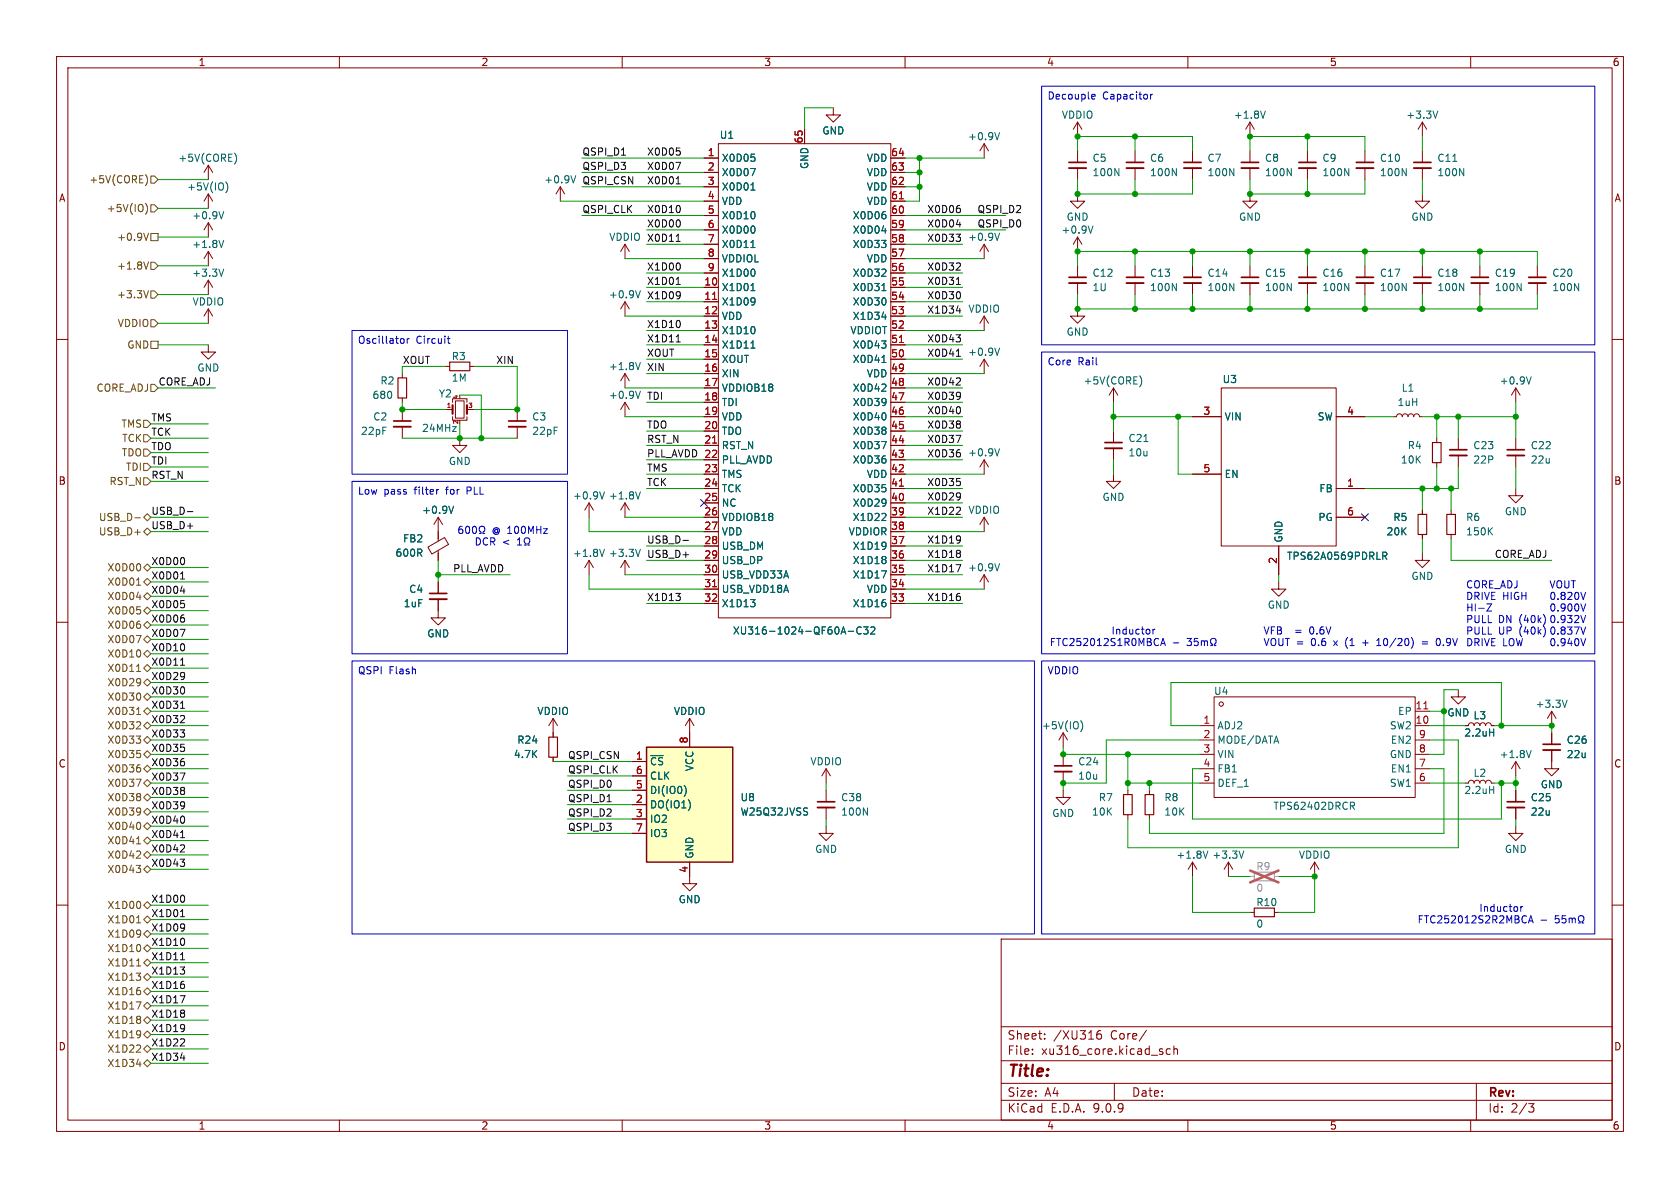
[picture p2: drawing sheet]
<svg xmlns="http://www.w3.org/2000/svg" width="297mm" height="210mm" viewBox="0 0 297 210" stroke-linecap="round" stroke-linejoin="round" font-family="sans-serif">
<g fill="none" stroke="#840000" stroke-width=".18">
<path d="M10 10h277v190h-277zM12 12h273v186h-273zM60 10v2M110 10v2M160 10v2M210 10v2M260 10v2M221 47v2M221 50v2.1M10 60h2M285 60h2M10 110h2"/>
<path d="M285 110h2M10 160h2M177 166h108v32h-108zM285 160h2M60 198v2M110 198v2M160 198v2M177 194.5h108M177 191.5h108M177 187.5h108M177 181.5h108M182.5 186.3v.1"/>
<path d="M182.5 185.5v.1M184.7 183.6v.1M184.7 182.8v.1M194.6 182.2a.59 .59 0 0 0-.7 .6v.6l.1 .2 .5 .1 .2-.1v-.5l-.1-.3h-.4l-.3 .3M197 191.5v3M202.7 182.1l-1.3 2M205.4 185.9l.2 .2-.2 .3M205.4 185.4l.1 .1M206.9 185.5l-.4-.1-.3 .3v.4l.1 .2h.6M207.5 185.5l.2-.1 .4 .1 .1 .9M207.5 184.9v1.5M210 198v2"/>
<path d="M260 198v2M261 191.5v6.5M270.2 195.1h1l-.5 .6 .4 .1 .1 .5-.3 .3h-.4"/>
</g>
<path d="M219.5 49h3" fill="none" stroke="#840000" stroke-width=".3"/>
<path d="M219.5 50h3" fill="none" stroke="#840000" stroke-width=".33"/>
<path d="M227.6 50.1l.7 1.3v-1.3" fill="none" stroke="#006464" stroke-width=".18"/>
<path d="M114.3 132.1h15.2v20.3h-15.2z" fill="#ffffc2"/>
<path d="M114.3 132.1h15.2v20.3h-15.2z" fill="none" stroke="#840000" stroke-width=".25"/>
<g fill="none" stroke="#840000" stroke-width=".18">
<path d="M147.3 19.1v1.2h1.3l-1.3 1.3-1.3-1.3h1.3M36.8 29.2v2.6M36.8 34.3v2.5M36.8 39.4v2.5M36.8 39.4l-.7 1.2M36.8 39.4l.8 1.2M36.8 29.2l-.7 1.3M36.8 29.2l.8 1.3M36.8 34.3l-.7 1.3M36.8 34.3l.8 1.3M99.1 33l-.8 1.3M99.1 33l.7 1.3"/>
<path d="M99.1 33v2.6M124.5 27.9h2.5M124.5 30.5h2.5M124.5 33h2.5M124.5 35.6h2.5M124.5 38.1h2.5M127 25.4h30.5v83.8h-30.5zM142.2 22.9v2.5M157.5 27.9h2.5M157.5 30.5h2.5M157.5 33h2.5M157.5 35.6h2.5"/>
<path d="M157.5 38.1h2.5M174 25.4v2.5M174 25.4l-.8 1.3M174 25.4l.8 1.3M190.5 34.3v1.3h1.3l-1.3 1.2-1.3-1.2h1.3M190.5 21.6v2.5M190.5 26.7v2M190.5 29.7v2.1M190.5 21.6l-.8 1.3M190.5 21.6l.8 1.3M200.7 26.7v2M200.7 29.7v2.1"/>
<path d="M210.8 26.7v2M210.8 29.7v2.1M221 34.3v1.3h1.2l-1.2 1.2-1.3-1.2h1.3M221 21.6v2.5M221 26.7v2M221 29.7v2.1M221 21.6l-.8 1.3M221 21.6l.7 1.3M231.1 26.7v2M231.1 29.7v2.1M241.3 26.7v2M241.3 29.7v2.1"/>
<path d="M251.5 34.3v1.3h1.2l-1.2 1.2-1.3-1.2h1.3M251.5 21.6v2.5M251.5 26.7v2M251.5 29.7v2.1M251.5 21.6l-.8 1.3M251.5 21.6l.7 1.3M36.8 44.5l-.7 1.2M36.8 44.5l.8 1.2M36.8 44.5v2.5M36.8 49.5v2.6M36.8 54.6v2.6M36.8 49.5l-.7 1.3"/>
<path d="M36.8 49.5l.8 1.3M36.8 54.6l-.7 1.3M36.8 54.6l.8 1.3M110.5 43.2l-.8 1.3M110.5 43.2l.8 1.3M110.5 43.2v2.5M110.5 53.3v2.6M110.5 53.3l-.8 1.3M110.5 53.3l.8 1.3M124.5 40.6h2.5M124.5 43.2h2.5M124.5 45.7h2.5"/>
<path d="M124.5 48.3h2.5M124.5 50.8h2.5M124.5 53.3h2.5M124.5 55.9h2.5M124.5 58.4h2.5M157.5 40.6h2.5M157.5 43.2h2.5M157.5 45.7h2.5M157.5 48.3h2.5M157.5 50.8h2.5M157.5 53.3h2.5M157.5 55.9h2.5"/>
<path d="M157.5 58.4h2.5M174 43.2l-.8 1.3M174 43.2l.8 1.3M174 43.2v2.5M174 55.9v2.5M174 55.9l-.8 1.3M174 55.9l.8 1.3M190.5 54.6v1.3h1.3l-1.3 1.3-1.3-1.3h1.3M190.5 41.9l-.8 1.3M190.5 41.9l.8 1.3M190.5 41.9v2.6M190.5 47v2"/>
<path d="M190.5 50v2.1M200.7 47v2M200.7 50v2.1M210.8 47v2M210.8 50v2.1M231.1 47v2M231.1 50v2.1M241.3 47v2M241.3 50v2.1M251.5 47v2M251.5 50v2.1M261.6 47v2"/>
<path d="M261.6 50v2.1M271.8 47v2M271.8 50v2.1M36.8 61v1.2h1.3l-1.3 1.3-1.2-1.3h1.2M71.1 66v.8M71.1 70.4v.7M71.1 72.4v2M71.1 75.4v2.1M78.7 64.8h.8M78.7 72.4h1.3M80 71.1v-.6h2.5v.6M80 73.7v.6h2.5v-.6"/>
<path d="M80.5 70.9h1.5v3h-1.5zM81.3 77.5v1.2h1.2l-1.2 1.3-1.3-1.3h1.3M82.5 72.4h1.3M83.1 64.8h.7M91.4 72.4v2M91.4 75.4v2.1M110.5 66v2.6M110.5 71.1v2.6M110.5 71.1l-.8 1.3M110.5 71.1l.8 1.3M110.5 66l-.8 1.3M110.5 66l.8 1.3"/>
<path d="M124.5 73.7h2.5M124.5 61h2.5M124.5 63.5h2.5M124.5 66h2.5M124.5 68.6h2.5M124.5 71.1h2.5M124.5 76.2h2.5M124.5 78.7h2.5M157.5 73.7h2.5M157.5 61h2.5M157.5 63.5h2.5M157.5 66h2.5"/>
<path d="M157.5 68.6h2.5M157.5 71.1h2.5M157.5 76.2h2.5M157.5 78.7h2.5M174 63.5v2.5M174 63.5l-.8 1.3M174 63.5l.8 1.3M196.8 68.6l-.7 1.3M196.8 68.6l.8 1.3M196.8 68.6v2.5M196.8 76.2v2M196.8 79.2v2.1"/>
<path d="M210.8 73.7h5.1M215.9 68.6h20.3v27.9h-20.3zM236.2 73.7h5.1M246.4 73.7h.5l.1-.4 .4-.1 .4 .1 .1 .4 .2-.4 .3-.1 .4 .1 .1 .4 .2-.4 .3-.1 .4 .1 .1 .4 .2-.4 .3-.1 .4 .1 .2 .4h.5M254 77.5v.7M257.8 77.5v2M268 68.6v2.5M268 77.5v2M268 68.6l-.8 1.3M268 68.6l.7 1.3M75.6 96.7l3-1.7 .7 1.2-2.9 1.7zM77.5 91.4l-.8 1.3"/>
<path d="M77.5 91.4l.7 1.3M77.5 91.4v4.2M77.5 97.3v1.8M104.1 88.9l-.7 1.3M104.1 88.9l.8 1.3M104.1 88.9v2.5M104.1 99.1v2.5M104.1 99.1l-.7 1.2M104.1 99.1l.8 1.2M110.5 88.9v2.5M110.5 99.1v2.5M110.5 99.1l-.8 1.2"/>
<path d="M110.5 99.1l.8 1.2M110.5 88.9l-.8 1.3M110.5 88.9l.8 1.3M124.5 83.8h2.5M124.5 86.4h2.5M124.5 91.4h2.5M124.5 81.3h2.5M124.5 88.9h2.5M124.5 94h2.5M124.5 96.5h2.5M124.5 99.1h2.5M157.5 83.8h2.5"/>
<path d="M157.5 86.4h2.5M157.5 91.4h2.5M157.5 81.3h2.5M157.5 88.9h2.5M157.5 94h2.5M157.5 96.5h2.5M157.5 99.1h2.5M174 81.3v2.5M174 91.4v2.6M174 91.4l-.8 1.3M174 91.4l.8 1.3M174 81.3l-.8 1.3"/>
<path d="M174 81.3l.8 1.3M196.8 83.8v1.3h1.3l-1.3 1.3-1.2-1.3h1.2M210.8 83.8h5.1M226.1 96.5v5.1M236.2 86.4h5.1M236.2 91.4h5.1M251.5 97.8v1.3h1.2l-1.2 1.2-1.3-1.2h1.3M251.5 90.2v.7M251.5 94.5v.8M254 81.8v.8M256.5 90.2v.7M256.5 94.5v.8"/>
<path d="M257.8 80.5v2.1M268 86.4v1.2h1.2l-1.2 1.3-1.3-1.3h1.3M268 80.5v2.1M77.5 105.9v3.3h1.2l-1.2 1.3-1.3-1.3h1.3M77.5 102.9v2M124.5 101.6h2.5M124.5 104.1h2.5M124.5 106.7h2.5M157.5 101.6h2.5M157.5 104.1h2.5M157.5 106.7h2.5M174 101.6v2.5"/>
<path d="M174 101.6l-.8 1.3M174 101.6l.8 1.3M226.1 102.9v1.2h1.2l-1.2 1.3-1.3-1.3h1.3M97.8 127l-.8 1.3M97.8 127l.8 1.3M97.8 127v3.3M97.8 133.9v.7M111.8 134.6h2.5M111.8 137.2h2.5M111.8 139.7h2.5M121.9 127v5.1M121.9 127l-.7 1.3"/>
<path d="M121.9 127l.8 1.3M146 135.9v2.5M146 139.7v2M146 135.9l-.7 1.3M146 135.9l.8 1.3M188 139.7v1.3h1.2l-1.2 1.2-1.3-1.2h1.3M188 129.5l-.8 1.3M188 129.5l.7 1.3M188 129.5v2.6M188 133.4v2M188 136.4v2M199.4 139.7v.8"/>
<path d="M203.2 139.7v.8M212.1 138.4h2.5M212.1 128.3h2.5M212.1 130.8h2.5M212.1 133.4h2.5M212.1 135.9h2.5M214.6 123.2h35.6v17.8h-35.6zM250.2 138.4h2.5M250.2 128.3h2.5M250.2 130.8h2.5M250.2 133.4h2.5M250.2 135.9h2.5"/>
<path d="M250.2 125.7h2.5M257.8 121.9v1.3h1.3l-1.3 1.3-1.3-1.3h1.3M259.1 138.4h.5l.1-.3 .4-.2 .4 .2 .1 .3 .2-.3 .3-.2 .4 .2 .1 .3 .2-.3 .3-.2 .4 .2 .1 .3 .2-.3 .3-.2 .4 .2 .2 .3h.5M259.1 128.3h.5l.1-.4 .4-.1 .4 .1 .1 .4 .2-.4 .3-.1 .4 .1 .1 .4 .2-.4 .3-.1 .4 .1 .1 .4 .2-.4 .3-.1 .4 .1 .2 .4h.5M268 134.6v2.6M268 139.7v2M268 134.6l-.8 1.3M268 134.6l.7 1.3M274.3 132.6v3.3h1.3l-1.3 1.3-1.3-1.3h1.3M274.3 125.7v2.6M274.3 129.5v2.1M274.3 125.7l-.7 1.3"/>
<path d="M274.3 125.7l.8 1.3M111.8 142.2h2.5M111.8 144.8h2.5M111.8 147.3h2.5M121.9 152.4v3.8h1.3l-1.3 1.3-1.3-1.3h1.3M146 146.1v1.2h1.3l-1.3 1.3-1.2-1.3h1.2M146 142.7v2.1M199.4 144v.8M203.2 144v.8M210.8 152.4v2.5M210.8 152.4l-.7 1.3M210.8 152.4l.8 1.3"/>
<path d="M217.2 152.4l-.8 1.3M217.2 152.4l.7 1.3M217.2 152.4v2.5M232.4 152.4l-.8 1.3M232.4 152.4l.8 1.3M232.4 152.4v2.5M268 146.1v1.2h1.2l-1.2 1.3-1.3-1.3h1.3M268 142.7v2.1M221 161.3h.7M225.3 161.3h.8"/>
<circle cx="215.9" cy="124.5" r=".38"/>
</g>
<g fill="none" stroke="#006464" stroke-width=".18">
<path d="M223.7 19.6l-.4 1.3M254.2 19.6l-.4 1.3M39.6 37.4l-.5 1.3M39.9 32.1a1.46 1.46 0 0 1 0 2M41.5 27.1a1.46 1.46 0 0 1 0 1.9M101.8 31.1l-.4 1.2M132.7 29.8h.8l-.5 1.3M132.7 33.6h.8M133.4 27.9v.5M133.4 37.7v.7M156.6 38v.6M176.7 23.4l-.4 1.3"/>
<path d="M193.2 39.9l-.4 1.3M197.1 29.8l.7 1.3v-1.3M207.2 29.8l.8 1.3v-1.3M217.4 29.8l.7 1.3v-1.3M227.6 29.8l.7 1.3v-1.3M237.7 29.8l.7 1.3v-1.3M247.9 29.8l.7 1.3v-1.3M256.8 28.5h.8M258 29.8l.8 1.3v-1.3M39.6 42.5l-.5 1.3M39.6 47.6l-.5 1.2M113.2 51.4l-.4 1.2"/>
<path d="M132.7 43.8h.8M132.7 51.4h.8M133.4 40.2v.8M133.4 47.8v.8M133.4 52.8v.8M133.4 58v.8M133.5 53.2l-.1 .1M155.8 42.5h.8l-.4 .5M155.8 48.8h.8M155.9 51.4h.7M155.9 40.8h.8M155.9 56h.8"/>
<path d="M156.6 43.1v.5M156.6 47.7v.4M156.6 52.9v.8M176.7 41.2l-.4 1.3M207.2 50.1l.8 1.3v-1.3M217.4 50.1l.7 1.3v-1.3M237.7 50.1l.7 1.3v-1.3M247.9 50.1l.7 1.3v-1.3M258 50.1l.8 1.3v-1.3M268.2 50.1l.7 1.3v-1.3M278.4 50.1l.7 1.3v-1.3M113.2 69.2l-.4 1.2"/>
<path d="M113.2 64.1l-.4 1.2M132.7 61.5h.8M155.8 78h.9l-.6 1.3M155.8 60.3h.8l-.4 .5M155.8 69.2h.8M155.9 64.1h.7M156.6 60.9v.5M156.6 68v.4M156.6 70.6v.8M156.6 73.2v.8M156.6 75.6v.3M156.6 76.2v.5"/>
<path d="M156.6 71v.1M176.7 79.3l-.4 1.3M176.7 61.5l-.4 1.3M201.5 66.4a1.46 1.46 0 0 1 0 2M202.2 78.1h.7M270.7 66.6l-.4 1.3M80.2 89.5l-.4 1.2M106.9 86.9l-.5 1.3M106.9 97.1l-.5 1.3M113.2 97.1l-.4 1.3M113.2 86.9l-.4 1.3M155.8 92h.8"/>
<path d="M156.6 81.2v.5M156.6 86.3v.5M156.6 88.3v.9M156.6 90.9v.4M156.6 96v.8M156.6 98.5v.3M156.6 99v.5M156.6 88.8v.1M156.6 96.4v.1M176.7 99.6l-.4 1.3M244.5 97.6h.4l.3 .2-.1 .4-.6 .1M244.8 98.3l.4 .6"/>
<path d="M263.3 93.8l.5 .8M263.8 93.3l-.7 .7M132.7 106h.8l-.4 .5M133.4 106.6v.5M150 111.6h.9M152.2 110.9a.6 .6 0 0 0-.8 .5 .6 .6 0 0 0 .6 .7l.2-.1M152.7 110.8h.8l-.5 .5 .4 .1v.6l-.2 .1-.5-.1M153.9 110.9l.5-.1 .3 .4-.8 .9h.8M155.8 100.9h.9l-.6 1.3M156.6 106.6v.5M121 138.9a1.49 1.49 0 0 1 0 1.8M191 127.4a1.46 1.46 0 0 1 0 1.9"/>
<path d="M263.3 139.6h.8M263.3 129.5h.8M264.1 128.8v1.3M264.1 139v1.3M270.7 132.7l-.4 1.2M277 123.8l-.4 1.2M122 141.9v.9M142.6 142.8l.2 .1M142.7 143.6v.4M152.6 142.8l.8 1.3v-1.3M213.5 150.4l-.4 1.3M219.9 150.4l-.4 1.3"/>
<path d="M238.7 141.8h.5l.3 .2-.2 .4-.6 .1M239 142.5l.5 .6"/>
</g>
<g fill="none" stroke="#840000" stroke-width=".3">
<path d="M189 28.7h3M199.1 28.7h3.1M209.3 28.7h3M219.5 28.7h3M229.6 28.7h3.1M239.8 28.7h3M249.9 28.7h3.1M189 49h3M199.1 49h3.1M209.3 49h3M229.6 49h3.1M239.8 49h3"/>
<path d="M249.9 49h3.1M260.1 49h3M270.3 49h3M69.6 74.4h3M89.9 74.4h3.1M195.3 78.2h3.1M256.3 79.5h3M266.4 79.5h3.1M75.9 104.9h3.1M186.4 135.4h3.1M272.8 131.6h3M144.5 141.7h3.1"/>
<path d="M266.4 141.7h3.1"/>
</g>
<g fill="none" stroke="#840000" stroke-width=".33">
<path d="M189 29.7h3M199.1 29.7h3.1M209.3 29.7h3M219.5 29.7h3M229.6 29.7h3.1M239.8 29.7h3M249.9 29.7h3.1M189 50h3M199.1 50h3.1M209.3 50h3M229.6 50h3.1M239.8 50h3"/>
<path d="M249.9 50h3.1M260.1 50h3M270.3 50h3M69.6 75.4h3M89.9 75.4h3.1M195.3 79.2h3.1M256.3 80.5h3M266.4 80.5h3.1M75.9 105.9h3.1M186.4 136.4h3.1M272.8 132.6h3M144.5 142.7h3.1"/>
<path d="M266.4 142.7h3.1"/>
</g>
<path d="M70.4 66.8h1.5v3.6h-1.5zM79.5 64h3.6v1.5h-3.6zM253.2 78.2h1.6v3.6h-1.6zM250.7 90.9h1.5v3.6h-1.5zM255.8 90.9h1.5v3.6h-1.5zM97 130.3h1.6v3.6h-1.6zM198.6 140.5h1.6v3.5h-1.6zM202.4 140.5h1.6v3.5h-1.6zM221.7 160.5h3.6v1.6h-3.6z" fill="none" stroke="#840000" stroke-width=".2"/>
<path d="M221.7 154.2h3.6v1.5h-3.6z" fill="none" stroke="#a1a1a1" stroke-width=".2"/>
<path d="M221 154.9h.7M225.3 154.9h.8" fill="none" stroke="#a1a1a1" stroke-width=".18"/>
<path d="M221 153.9l5 2.1M226 153.9l-5 2.1" fill="none" stroke="#e65255" stroke-width=".46"/>
<path d="M159 35.1h.7M126 52.9h.7M126 78.3h.7M159 60.5h.7M159 85.9h.7M126 103.7h.7M251.7 125.3h.7" fill="none" stroke="#a90000" stroke-width=".18"/>
<path d="M80 71.6v1.6M82.5 71.6v1.6" fill="none" stroke="#840000" stroke-width=".38"/>
<g fill="none" stroke="#725600" stroke-width=".18">
<path d="M25.7 36a1.46 1.46 0 0 1 0 1.9M25.7 30.9a1.46 1.46 0 0 1 0 1.9M26.7 36.2h.6l.6 .6-.6 .7h-.6zM26.7 31.1h.6l.6 .7-.6 .6h-.6zM26.3 51.4l-.5 1.2M26.3 46.3l-.5 1.3M26.3 41.2l-.5 1.3M26.7 51.4h.6l.6 .7-.6 .6h-.6zM26.7 46.4h.6l.6 .6-.6 .6h-.6zM26.7 56.5h.6l.6 .7-.6 .6h-.6zM26.7 41.3h1.2v1.2h-1.2zM25.4 79.4h.6l.7 .6-.7 .6h-.6z"/>
<path d="M25.4 76.8h.6l.7 .7-.7 .6h-.6zM25.4 74.3h.6l.7 .6-.7 .7h-.6zM26.7 67.9h.6l.6 .7-.6 .6h-.6zM26.7 60.3h1.2v1.3h-1.2zM23.8 91.5h1M24.8 99.9v.8M25.4 84.5h.6l.7 .6-.7 .6h-.6zM25.4 91.4l.6-.6 .7 .6-.7 .7zM25.4 94l.6-.7 .7 .7-.7 .6zM25.4 81.9h.6l.7 .7-.7 .6h-.6zM24.1 112.3h.8l-.5 1.3M24.1 103.4h.8"/>
<path d="M24.1 105.6h.8M24.1 118.7h.8M24.8 107.9v.5M24.8 110.4v.5M24.8 115.1v.8M25.4 100.3l.6-.6 .7 .6-.7 .7zM25.4 102.9l.6-.7 .7 .7-.7 .6zM25.4 108l.6-.7 .7 .7-.7 .6zM25.4 105.4l.6-.6 .7 .6-.7 .6zM25.4 118.1l.6-.6 .7 .6-.7 .6zM25.4 115.6l.6-.7 .7 .7-.7 .6zM25.4 113l.6-.6 .7 .6-.7 .7z"/>
<path d="M26 109.9l.7 .6-.7 .6-.6-.6zM24.1 128.8h.8M24.1 130.1h.8l-.5 .5M24.1 137.7h.8l-.5 1.3M24.1 126.3h.8M24.8 120.1v.8M24.8 122.7v.8M24.8 127.7v.4M24.8 130.7v.6M24.8 133.3v.5M24.8 135.8v.5M24.9 120.5l-.1 .1"/>
<path d="M25.4 123.2l.6-.6 .7 .6-.7 .6zM25.4 125.7l.6-.6 .7 .6-.7 .7zM25.4 135.9l.6-.6 .7 .6-.7 .6zM25.4 133.4l.6-.7 .7 .7-.7 .6zM25.4 120.7l.6-.7 .7 .7-.7 .6zM26 127.6l.7 .7-.7 .6-.6-.6zM26 130.2l.7 .6-.7 .6-.6-.6zM26 137.8l.7 .6-.7 .7-.6-.7zM24.1 153h.8l-.5 .5M24.1 151.7h.8M24.1 149.2h.8M24.8 153.6v.5"/>
<path d="M24.8 140.4v.3M24.8 140.9v.5M24.8 142.9v.9M24.8 145.6v.8M24.8 150.6v.4M24.8 159.6v.8M24.9 143.4l-.1 .1M25.4 151.1l.6-.6 .7 .6-.7 .7zM25.4 146.1l.6-.7 .7 .7-.7 .6zM25.4 143.5l.6-.6 .7 .6-.7 .6zM25.4 141l.6-.7 .7 .7-.7 .6zM25.4 148.6l.6-.6 .7 .6-.7 .6z"/>
<path d="M26 153l.7 .7-.7 .6-.6-.6zM24.1 177.1h.8l-.5 1.3M24.1 172h.8l-.5 .5M24.1 163.1h.8M24.1 170.8h.8M24.8 164.5v.9M24.8 167.2v.8M24.8 172.6v.6M24.8 175.2v.5M24.8 179.8v.3M24.9 165l-.1 .1M25.4 162.6l.6-.7 .7 .7-.7 .6z"/>
<path d="M25.4 160l.6-.6 .7 .6-.7 .7zM25.4 175.3l.6-.7 .7 .7-.7 .6zM25.4 177.8l.6-.6 .7 .6-.7 .6zM25.4 170.2l.6-.7 .7 .7-.7 .6zM25.4 172.7l.6-.6 .7 .6-.7 .7zM26 164.5l.7 .6-.7 .6-.6-.6zM26 167l.7 .6-.7 .7-.6-.7zM24.1 186h.8M24.1 188.1h.8M24.8 180.3v.5M24.8 182.3v.9M24.8 184.9v.4"/>
<path d="M24.9 182.7l-.1 .2M25.4 180.3l.6-.6 .7 .6-.7 .7zM25.4 182.9l.6-.7 .7 .7-.7 .6zM25.4 188l.6-.7 .7 .7-.7 .6zM25.4 185.4l.6-.6 .7 .6-.7 .7z"/>
</g>
<g fill="none" stroke="#0f0f0f" stroke-width=".18">
<path d="M119.5 28.7h.8l-.5 1.3M119.5 32.5h.8M120.2 26.8v.5M120.2 36.6v.7M120.2 39.1v.8M169.1 39.7h.8M169.7 36.9v.6M119.5 50.3h.8M119.5 42.7h.8M120.2 56.9v.8M120.2 46.7v.8M120.2 51.7v.8"/>
<path d="M120.3 52.1l-.1 .1M169 59.2h.8l-.4 .5M169 41.4h.8l-.4 .5M169 47.7h.8M169.1 50.3h.7M169.1 54.9h.8M169.7 42v.5M169.7 46.6v.4M169.7 51.8v.8M169.7 59.8v.5M119.5 60.4h.8M169 77h.9l-.6 1.2"/>
<path d="M169 68.1h.8M169.1 63h.7M169.7 66.9v.4M169.7 69.5v.8M169.7 72.1v.8M169.7 74.5v.3M169.7 75.1v.5M169.8 69.9l-.1 .1M32.6 98.8v.8M33.1 90.4h1M120.8 95.5h.9M169 90.9h.8"/>
<path d="M169 99.8h.9l-.6 1.3M169.7 80.1v.5M169.7 85.2v.5M169.7 87.2v.9M169.7 89.8v.4M169.7 94.9v.8M169.7 97.4v.3M169.7 97.9v.5M169.8 87.7l-.1 .1M169.8 95.3l-.1 .1M31.9 111.2h.8l-.5 1.3M31.9 104.5h.8"/>
<path d="M31.9 102.4h.7M31.9 117.6h.7M32.6 106.8v.5M32.6 109.3v.6M32.6 114v.8M32.6 119v.8M32.6 119.4v.1M119.5 104.9h.8l-.5 .5M120.2 105.5v.5M169.7 105.5v.5M31.9 129h.7l-.4 .5M31.9 127.8h.7"/>
<path d="M31.9 136.6h.8l-.5 1.3M31.9 125.2h.7M32.6 121.6v.8M32.6 126.6v.4M32.6 129.6v.6M32.6 132.2v.5M32.6 134.7v.6M32.6 139.3v.3M32.6 139.9v.4M31.9 150.6h.7M31.9 151.9h.7l-.4 .5M31.9 148.1h.7"/>
<path d="M32.6 144.5v.8M32.6 141.8v.9M32.6 149.5v.4M32.6 152.5v.5M32.6 158.5v.8M32.6 142.3v.1M31.9 170.9h.7l-.4 .5M31.9 176h.8l-.5 1.3M31.9 162h.7M31.9 169.7h.7M32.6 163.4v.9M32.6 166.1v.8"/>
<path d="M32.6 171.5v.6M32.6 174.1v.5M32.6 178.7v.3M32.6 179.2v.5M32.6 163.9v.1M31.9 184.9h.7M31.9 187h.8M32.6 181.2v.9M32.6 183.8v.4M32.6 181.6v.2"/>
</g>
<g fill="none" stroke="#009600" stroke-width=".18">
<path d="M147.3 19.1h-5.1v3.8M27.9 36.8h8.9M27.9 31.8h8.9M99.1 35.6h25.4M102.9 27.9h21.6M102.9 38.1h21.6M102.9 30.5h21.6M102.9 33h21.6M160 27.9h14M160 38.1h17.8M160 30.5h2.6M160 33h2.6"/>
<path d="M162.6 27.9v7.7h-2.6M190.5 31.8v2.5h20.3v-2.5M190.5 26.7v-2.6h20.3v2.6M200.7 24.1v2.6M200.7 31.8v2.5M221 31.8v2.5h20.3v-2.5M221 26.7v-2.6h20.3v2.6M231.1 24.1v2.6M231.1 31.8v2.5M251.5 24.1v2.6M251.5 31.8v2.5M27.9 57.2h8.9"/>
<path d="M27.9 41.9h8.9M27.9 52.1h8.9M27.9 47h8.9M110.5 45.7h14M110.5 55.9h14M114.3 40.6h10.2M114.3 43.2h10.2M114.3 53.3h10.2M114.3 50.8h10.2M114.3 48.3h10.2M114.3 58.4h10.2M160 40.6h17.8"/>
<path d="M160 43.2h10.2M160 45.7h14M160 53.3h10.2M160 50.8h10.2M160 55.9h10.2M160 48.3h10.2M160 58.4h14M190.5 52.1v2.5h81.3v-2.5M190.5 47v-2.5h81.3v2.5M200.7 44.5v2.5M200.7 52.1v2.5M210.8 44.5v2.5"/>
<path d="M210.8 52.1v2.5M221 44.5v2.5M221 52.1v2.5M231.1 44.5v2.5M231.1 52.1v2.5M241.3 44.5v2.5M241.3 52.1v2.5M251.5 44.5v2.5M251.5 52.1v2.5M261.6 44.5v2.5M261.6 52.1v2.5M26.7 77.5h10.1"/>
<path d="M26.7 74.9h10.1M27.9 61h8.9M27.9 68.6h10.2M71.1 77.5h20.3M71.1 71.1v1.3h7.6M78.7 64.8h-7.6v1.2M81.3 69.9h3.8v7.6M81.3 74.9v2.6M83.8 64.8h7.6v7.6h-7.6M110.5 73.7h14M110.5 68.6h14M114.3 76.2h10.2"/>
<path d="M114.3 71.1h10.2M114.3 78.7h10.2M114.3 63.5h10.2M114.3 61h10.2M114.3 66h10.2M160 73.7h10.2M160 76.2h10.2M160 71.1h10.2M160 78.7h10.2M160 63.5h10.2M160 61h10.2M160 68.6h10.2"/>
<path d="M160 66h14M196.8 73.7h14M196.8 71.1v5.1M208.3 73.7v10.1h2.5M241.3 73.7h5.1M251.5 73.7h16.5M254 73.7v3.8M257.8 73.7v3.8M268 71.1v6.4M26.7 94h10.1M26.7 91.4h10.1M26.7 85.1h10.1"/>
<path d="M26.7 82.6h10.1M26.7 80h10.1M77.5 99.1v3.8M104.1 91.4v2.6h20.4M110.5 91.4h14M114.3 96.5h10.2M114.3 83.8h10.2M114.3 86.4h10.2M114.3 81.3h10.2M114.3 99.1h10.2M160 94h14M160 96.5h10.2"/>
<path d="M160 83.8h14M160 86.4h10.2M160 81.3h10.2M160 99.1h10.2M160 91.4h10.2M160 88.9h10.2M196.8 81.3v2.5M251.5 86.4v3.8M251.5 95.3v2.5M254 82.6v3.8M256.5 95.3v3.8h17.8M256.5 86.4v3.8"/>
<path d="M257.8 82.6v3.8h-16.5M268 82.6v3.8M26.7 113h10.1M26.7 105.4h10.1M26.7 102.9h10.1M26.7 108h10.1M26.7 100.3h10.1M26.7 110.5h10.1M26.7 115.6h10.1M26.7 118.1h10.1M77.5 101.6h12.7M104.1 101.6v2.5h20.4"/>
<path d="M110.5 101.6h14M114.3 106.7h10.2M160 104.1h14M160 101.6h10.2M160 106.7h10.2M226.1 101.6v1.3M26.7 133.4h10.1M26.7 120.7h10.1M26.7 128.3h10.1M26.7 130.8h10.1M26.7 135.9h10.1M26.7 138.4h10.1"/>
<path d="M26.7 125.7h10.1M26.7 123.2h10.1M97.8 134.6h14M100.3 137.2h11.5M100.3 139.7h11.5M146 138.4v1.3M188 132.1v1.3h24.1M199.4 138.4h12.7M199.4 133.4v6.3M203.2 138.4v1.3M212.1 135.9h-1.3v8.9h54.6v-6.4M212.1 128.3h-5.1v-7.6h58.4v7.6"/>
<path d="M212.1 130.8h-16.5v7.6h-7.6v1.3M252.7 135.9h2.6v11.4h-52.1v-2.5M252.7 128.3h6.4M252.7 130.8h5.1v19.1h-58.4v-5.1M252.7 138.4h6.4M252.7 125.7h2.6M257.8 121.9h-2.5v11.5h-2.6M264.2 128.3h10.1v1.2M264.2 138.4h3.8M268 137.2v2.5M26.7 146.1h10.1M26.7 141h10.1"/>
<path d="M26.7 143.5h10.1M26.7 153.7h10.1M26.7 151.1h10.1M26.7 148.6h10.1M100.3 147.3h11.5M100.3 144.8h11.5M100.3 142.2h11.5M146 144.8v1.3M210.8 154.9v6.4h10.2M217.2 154.9h3.8M226.1 154.9h6.3v6.4h-6.3M268 144.8v1.3"/>
<path d="M26.7 167.6h10.1M26.7 160h10.1M26.7 165.1h10.1M26.7 162.6h10.1M26.7 172.7h10.1M26.7 170.2h10.1M26.7 177.8h10.1M26.7 175.3h10.1M26.7 185.4h10.1M26.7 180.3h10.1M26.7 182.9h10.1M26.7 188h10.1"/>
</g>
<path d="M123.9 88.3l1.2 1.2M125.1 88.3l-1.2 1.2M240.7 90.8l1.2 1.2M241.9 90.8l-1.2 1.2" fill="none" stroke="#000084" stroke-width=".18"/>
<g fill="none" stroke="#0000c2" stroke-width=".18">
<path d="M184.1 15.2h97.8v45.8h-97.8zM193.1 17.5h.4M193.1 16.7h.3l.2 .3-.6 .1M203.4 16.7v.8M203.8 16.7l-.4 .2M62.2 58.4h38.1v25.4h-38.1zM71 59.8l.3 .1 .1 .2v.5l-.4 .1M72 59.8v.9M72.4 59.8l-.4 .3M79.1 59.8h.5M79.2 59.4v1.1l.4 .2M184.1 62.2h97.8v53.4h-97.8z"/>
<path d="M62.2 85.1h38.1v30.5h-38.1zM77.6 86.5l-.3 .1M81.7 93l-.4 .1a.86 .86 0 0 0 0 1.2l.5-.1v-.4l-.2-.3h-.3l-.2 .3M82.5 93.1l.1-.1a.68 .68 0 0 1 .5 .7 .68 .68 0 0 1-.5 .6 .84 .84 0 0 1-.1-1.2zM83.6 93.2l.2-.2a.68 .68 0 0 1 .5 .7 .68 .68 0 0 1-.5 .6l-.2-.1-.1-.4zM84.7 94.3h.3v-.2a.54 .54 0 0 1-.2-.8 .54 .54 0 0 1 .7-.2 .58 .58 0 0 1-.1 1v.2h.3M89.7 94.3h.8M89.7 93.4l.4-.4v1.3M91.1 93.2l.2-.2a.68 .68 0 0 1 .4 .7 .68 .68 0 0 1-.4 .6l-.2-.1-.1-.4zM91.5 95.4l.3-.3v1.2M91.5 96.3h.7M92.3 93.1l.2-.1a.68 .68 0 0 1 .4 .7 .68 .68 0 0 1-.4 .6 .84 .84 0 0 1-.2-1.2z"/>
<path d="M92.7 96.3h.3v-.2a.54 .54 0 0 1-.3-.7 .54 .54 0 0 1 .8-.3 .58 .58 0 0 1-.2 1v.2h.3M93.4 94.3v-1.3l.5 .9 .4-.9v1.3M94.9 93v1.3M94.9 93.6h.7M95.6 93v1.3M96.1 93.5h.7l-.7 .8h.7M62.2 116.8h120.7v48.3h-120.7zM184.1 116.8h97.8v48.3h-97.8zM203.8 111.2v.9M204.2 111.2l-.4 .3M205.2 114.1l.4-1.2 .4 1.2M205.3 113.8h.6"/>
<path d="M207.4 113.6h1M209.8 112.9h.8l-.4 .4 .4 .2v.5l-.2 .1-.6-.1M211.8 112.9h-.6l-.1 .6 .2-.2 .4 .1 .1 .2v.4l-.2 .1-.5-.1M212.4 113.4l.3-.1 .2 .2M212.4 113.3v.8M212.9 113.5l.2-.2h.3l.1 .8M212.9 113.5v.6M214 114.1h.3v-.2a.54 .54 0 0 1-.3-.8 .54 .54 0 0 1 .8-.2 .58 .58 0 0 1-.1 1v.2h.3M240.9 113.6h1M243.4 114.1h.7M243.4 113.2l.3-.3v1.2M249.7 113l.2 .5-.2 .7"/>
<path d="M251.4 113.5h1M251.4 113.8h1M253.9 113.3l.1-.3 .2-.1a.68 .68 0 0 1 .4 .6 .68 .68 0 0 1-.4 .6l-.2-.1M263.7 106.7l-.8 1.3h.8M280.3 104.7l-.4 1.3M280.3 106.7l-.4 1.3M280.3 108.8l-.4 1.3M280.3 110.8l-.4 1.3M280.3 112.9l-.4 1.3M268.8 160.3v.8M269.2 160.3l-.4 .2M270.2 163.1l.4-1.2 .5 1.2"/>
<path d="M270.3 162.8h.6M272.4 162.7h1M275.6 161.9h-.6l-.1 .6 .2-.1h.4l.2 .2-.1 .4-.2 .1-.5-.1M276.8 161.9h-.6l-.1 .6 .2-.1h.4l.2 .2-.1 .4-.2 .1-.5-.1M277.4 162.4l.4-.1 .1 .2M277.4 162.3v.8M277.9 162.5l.2-.2 .3 .1 .1 .7M277.9 162.5v.6M279 163.1h.3v-.2a.54 .54 0 0 1-.2-.7 .54 .54 0 0 1 .7-.3 .58 .58 0 0 1-.1 1v.2h.3"/>
</g>
<g fill="#009600" stroke="#009600" stroke-width=".18">
<circle cx="274.3" cy="128.3" r=".46"/>
<circle cx="255.3" cy="125.7" r=".46"/>
<circle cx="251.5" cy="86.4" r=".46"/>
<circle cx="196.8" cy="73.7" r=".46"/>
<circle cx="190.5" cy="24.1" r=".46"/>
<circle cx="190.5" cy="54.6" r=".46"/>
<circle cx="190.5" cy="44.5" r=".46"/>
<circle cx="190.5" cy="34.3" r=".46"/>
<circle cx="221" cy="24.1" r=".46"/>
<circle cx="200.7" cy="54.6" r=".46"/>
<circle cx="200.7" cy="24.1" r=".46"/>
<circle cx="221" cy="54.6" r=".46"/>
<circle cx="231.1" cy="44.5" r=".46"/>
<circle cx="231.1" cy="34.3" r=".46"/>
<circle cx="231.1" cy="54.6" r=".46"/>
<circle cx="221" cy="44.5" r=".46"/>
<circle cx="221" cy="34.3" r=".46"/>
<circle cx="231.1" cy="24.1" r=".46"/>
<circle cx="241.3" cy="54.6" r=".46"/>
<circle cx="241.3" cy="44.5" r=".46"/>
<circle cx="254" cy="73.7" r=".46"/>
<circle cx="251.5" cy="54.6" r=".46"/>
<circle cx="261.6" cy="44.5" r=".46"/>
<circle cx="261.6" cy="54.6" r=".46"/>
<circle cx="208.3" cy="73.7" r=".46"/>
<circle cx="256.5" cy="86.4" r=".46"/>
<circle cx="251.5" cy="44.5" r=".46"/>
<circle cx="268" cy="73.7" r=".46"/>
<circle cx="257.8" cy="73.7" r=".46"/>
<circle cx="254" cy="86.4" r=".46"/>
<circle cx="199.4" cy="138.4" r=".46"/>
<circle cx="199.4" cy="133.4" r=".46"/>
<circle cx="188" cy="138.4" r=".46"/>
<circle cx="188" cy="133.4" r=".46"/>
<circle cx="265.4" cy="128.3" r=".46"/>
<circle cx="232.4" cy="154.9" r=".46"/>
<circle cx="203.2" cy="138.4" r=".46"/>
<circle cx="210.8" cy="54.6" r=".46"/>
<circle cx="265.4" cy="138.4" r=".46"/>
<circle cx="268" cy="138.4" r=".46"/>
<circle cx="91.4" cy="72.4" r=".46"/>
<circle cx="200.7" cy="34.3" r=".46"/>
<circle cx="162.6" cy="33" r=".46"/>
<circle cx="210.8" cy="44.5" r=".46"/>
<circle cx="200.7" cy="44.5" r=".46"/>
<circle cx="162.6" cy="30.5" r=".46"/>
<circle cx="162.6" cy="27.9" r=".46"/>
<circle cx="77.5" cy="101.6" r=".46"/>
<circle cx="85.1" cy="77.5" r=".46"/>
<circle cx="81.3" cy="77.5" r=".46"/>
<circle cx="71.1" cy="72.4" r=".46"/>
</g>
<text font-size="2.8" fill="#840000" x="178" y="190.9">Title:</text>
<g font-size="2.1" fill="#840000">
<text x="178" y="184">Sheet:</text>
<text x="186.2" y="184">/XU316</text>
<text x="196.4" y="184">Core/</text>
<text x="178" y="186.7">File:</text>
<text x="184.1" y="186.7">xu316_core.kicad_sch</text>
<text x="178" y="196.9">KiCad</text>
<text x="178" y="194.1">Size:</text>
<text x="184.7" y="194.1">A4</text>
<text x="185.7" y="196.9">E.D.A.</text>
<text x="193.3" y="196.9">9.0.9</text>
<text x="200" y="194.1">Date:</text>
<text x="263" y="194.3">Rev:</text>
<text x="263" y="196.9">Id:</text>
<text x="267.1" y="196.9">2/3</text>
</g>
<g font-size="1.8" fill="#840000">
<text x="35" y="11.9">1</text>
<text x="85" y="11.9">2</text>
<text x="135" y="11.9">3</text>
<text x="185" y="11.9">4</text>
<text x="235" y="11.9">5</text>
<text x="285" y="11.9">6</text>
<text x="10.3" y="35.9">A</text>
<text x="285.3" y="35.9">A</text>
<text x="10.3" y="85.9">B</text>
<text x="285.3" y="85.9">B</text>
<text x="10.3" y="135.9">C</text>
<text x="285.3" y="135.9">C</text>
<text x="10.3" y="185.9">D</text>
<text x="285.3" y="185.9">D</text>
<text x="35" y="199.9">1</text>
<text x="85" y="199.9">2</text>
<text x="135" y="199.9">3</text>
<text x="185" y="199.9">4</text>
<text x="235" y="199.9">5</text>
<text x="285" y="199.9">6</text>
</g>
<g font-size="1.8" fill="#0000c2">
<text x="185.1" y="17.9">Decouple</text>
<text x="194.9" y="17.9">Capacitor</text>
<text x="63.2" y="61.1">Oscillator</text>
<text x="73.5" y="61.1">Circuit</text>
<text x="185.1" y="64.9">Core</text>
<text x="190.6" y="64.9">Rail</text>
<text x="63.2" y="87.8">Low</text>
<text x="67.9" y="87.8">pass</text>
<text x="73.4" y="87.8">filter</text>
<text x="79.2" y="87.8">for</text>
<text x="83" y="87.8">PLL</text>
<text x="87" y="94.6">@</text>
<text x="83.8" y="96.6">DCR &lt;</text>
<text x="259.1" y="104.2">CORE_ADJ</text>
<text x="259.1" y="106.3">DRIVE HIGH</text>
<text x="273.8" y="104.2">VOUT</text>
<text x="273.8" y="106.3">0.820V</text>
<text x="196.4" y="112.4">Inductor</text>
<text x="223.3" y="112.4">VFB</text>
<text x="229.1" y="112.4">=</text>
<text x="231.8" y="112.4">0.6V</text>
<text x="259.1" y="108.3">HI-Z</text>
<text x="259.1" y="110.3">PULL</text>
<text x="259.1" y="112.4">PULL</text>
<text x="264.9" y="110.3">DN (40k) 0.932V</text>
<text x="264.9" y="112.4">UP</text>
<text x="268.7" y="112.4">(40k) 0.837V</text>
<text x="273.8" y="108.3">0.900V</text>
<text x="63.2" y="119.5">QSPI</text>
<text x="68.8" y="119.5">Flash</text>
<text x="185.1" y="119.5">VDDIO</text>
<text x="185.5" y="114.4">FTC252012S1R0MBCA</text>
<text x="223.3" y="114.4">VOUT =</text>
<text x="231.9" y="114.4">0.6</text>
<text x="236.1" y="114.4">x</text>
<text x="238.3" y="114.4">(1</text>
<text x="241.5" y="114.4">+</text>
<text x="244.3" y="114.4">10/20)</text>
<text x="252.4" y="114.4">=</text>
<text x="255.2" y="114.4">0.9VDRIVE LOW</text>
<text x="273.8" y="114.4">0.940V</text>
<text x="261.4" y="161.4">Inductor</text>
<text x="250.5" y="163.4">FTC252012S2R2MBCA</text>
</g>
<g font-size="1.8" fill="#006464">
<text x="145.3" y="24">GND</text>
<text x="187.6" y="21.2">VDDIO</text>
<text x="218" y="21.2">+1.8V</text>
<text x="248.5" y="21.2">+3.3V</text>
<text x="31.4" y="28.8">+5V(CORE)</text>
<text x="127.2" y="24.7">U1</text>
<text x="127.5" y="28.8">X0D05</text>
<text x="143.1" y="30" transform="rotate(-90 143.1 30)">GND</text>
<text x="153.1" y="28.8">VDD</text>
<text x="171" y="25">+0.9V</text>
<text x="193" y="28.8">C5</text>
<text x="203.2" y="28.8">C6</text>
<text x="213.4" y="28.8">C7</text>
<text x="223.5" y="28.8">C8</text>
<text x="233.7" y="28.8">C9</text>
<text x="243.8" y="28.8">C10</text>
<text x="254" y="28.8">C11</text>
<text x="33" y="33.9">+5V(IO)</text>
<text x="96.1" y="32.6">+0.9V</text>
<text x="127.5" y="31.3">X0D07</text>
<text x="127.5" y="33.9">X0D01</text>
<text x="153.1" y="31.3">VDD</text>
<text x="153.1" y="33.9">VDD</text>
<text x="193" y="31.3">100N</text>
<text x="203.2" y="31.3">100N</text>
<text x="213.4" y="31.3">100N</text>
<text x="223.5" y="31.3">100N</text>
<text x="233.7" y="31.3">100N</text>
<text x="243.8" y="31.3">100N</text>
<text x="254" y="31.3">100N</text>
<text x="33.9" y="39">+0.9V</text>
<text x="127.5" y="36.4">VDD</text>
<text x="127.5" y="39">X0D10</text>
<text x="127.5" y="41.5">X0D00</text>
<text x="150.7" y="39">X0D06</text>
<text x="150.7" y="41.5">X0D04</text>
<text x="153.1" y="36.4">VDD</text>
<text x="187.6" y="41.5">+0.9V</text>
<text x="188.5" y="39.2">GND</text>
<text x="218.9" y="39.2">GND</text>
<text x="249.4" y="39.2">GND</text>
<text x="33.9" y="44">+1.8V</text>
<text x="127.5" y="44">X0D11</text>
<text x="127.5" y="46.6">VDDIOL</text>
<text x="150.7" y="44">X0D33</text>
<text x="153.1" y="46.6">VDD</text>
<text x="171" y="42.8">+0.9V</text>
<text x="33.9" y="49.1">+3.3V</text>
<text x="107.5" y="52.9">+0.9V</text>
<text x="127.5" y="49.1">X1D00</text>
<text x="127.5" y="51.7">X1D01</text>
<text x="150.7" y="49.1">X0D32</text>
<text x="150.7" y="51.7">X0D31</text>
<text x="193" y="49.1">C12</text>
<text x="193" y="51.7">1U</text>
<text x="203.2" y="49.1">C13</text>
<text x="203.2" y="51.7">100N</text>
<text x="213.4" y="49.1">C14</text>
<text x="213.4" y="51.7">100N</text>
<text x="223.5" y="49.1">C15</text>
<text x="223.5" y="51.7">100N</text>
<text x="233.7" y="49.1">C16</text>
<text x="233.7" y="51.7">100N</text>
<text x="243.8" y="49.1">C17</text>
<text x="243.8" y="51.7">100N</text>
<text x="254" y="49.1">C18</text>
<text x="254" y="51.7">100N</text>
<text x="264.2" y="49.1">C19</text>
<text x="264.2" y="51.7">100N</text>
<text x="274.3" y="49.1">C20</text>
<text x="274.3" y="51.7">100N</text>
<text x="33.9" y="54.2">VDDIO</text>
<text x="127.5" y="54.2">X1D09</text>
<text x="127.5" y="56.7">VDD</text>
<text x="127.5" y="59.3">X1D10</text>
<text x="150.2" y="59.3">VDDIOT</text>
<text x="150.7" y="54.2">X0D30</text>
<text x="150.7" y="56.7">X1D34</text>
<text x="171.1" y="55.5">VDDIO</text>
<text x="188.5" y="59.5">GND</text>
<text x="34.8" y="65.9">GND</text>
<text x="79.8" y="63.9">R3</text>
<text x="107.5" y="65.6">+1.8V</text>
<text x="127.5" y="61.8">X1D11</text>
<text x="127.5" y="64.4">XOUT</text>
<text x="150.7" y="61.8">X0D43</text>
<text x="150.7" y="64.4">X0D41</text>
<text x="171" y="63.1">+0.9V</text>
<text x="65.8" y="70.7">680</text>
<text x="67.2" y="68.2">R2</text>
<text x="77.5" y="70.5">Y2</text>
<text x="79.8" y="67.7">1M</text>
<text x="107.5" y="70.7">+0.9V</text>
<text x="127.5" y="66.9">XIN</text>
<text x="127.5" y="69.4">VDDIOB18</text>
<text x="127.5" y="72">TDI</text>
<text x="150.7" y="69.4">X0D42</text>
<text x="150.7" y="72">X0D39</text>
<text x="153.1" y="66.9">VDD</text>
<text x="191.5" y="68.2">+5V(CORE)</text>
<text x="216.1" y="67.9">U3</text>
<text x="247" y="72">1uH</text>
<text x="247.7" y="69.4">L1</text>
<text x="265" y="68.2">+0.9V</text>
<text x="63.7" y="77.1">22pF</text>
<text x="65.9" y="74.5">C2</text>
<text x="74.5" y="76.6">24MHz</text>
<text x="94" y="74.5">C3</text>
<text x="94" y="77.1">22pF</text>
<text x="127.5" y="74.5">VDD</text>
<text x="127.5" y="77.1">TDO</text>
<text x="150.7" y="74.5">X0D40</text>
<text x="150.7" y="77.1">X0D38</text>
<text x="216.4" y="74.5">VIN</text>
<text x="232.8" y="74.5">SW</text>
<text x="79.2" y="82.4">GND</text>
<text x="127.5" y="79.6">RST_N</text>
<text x="127.5" y="82.1">PLL_AVDD</text>
<text x="150.7" y="79.6">X0D37</text>
<text x="150.7" y="82.1">X0D36</text>
<text x="171" y="80.9">+0.9V</text>
<text x="199.4" y="78.3">C21</text>
<text x="199.4" y="80.9">10u</text>
<text x="247.6" y="82.1">10K</text>
<text x="248.8" y="79.6">R4</text>
<text x="260.4" y="79.6">C23</text>
<text x="260.4" y="82.1">22P</text>
<text x="270.5" y="79.6">C22</text>
<text x="270.5" y="82.1">22u</text>
<text x="101.2" y="88.5">+0.9V</text>
<text x="107.5" y="88.5">+1.8V</text>
<text x="127.5" y="84.7">TMS</text>
<text x="127.5" y="87.2">TCK</text>
<text x="127.5" y="89.8">NC</text>
<text x="150.7" y="87.2">X0D35</text>
<text x="150.7" y="89.8">X0D29</text>
<text x="153.1" y="84.7">VDD</text>
<text x="194.8" y="88.7">GND</text>
<text x="216.4" y="84.7">EN</text>
<text x="233.2" y="87.2">FB</text>
<text x="74.5" y="91">+0.9V</text>
<text x="127.5" y="92.3">VDDIOB18</text>
<text x="127.5" y="94.8">VDD</text>
<text x="149.9" y="94.8">VDDIOR</text>
<text x="150.7" y="92.3">X1D22</text>
<text x="171.1" y="91">VDDIO</text>
<text x="233" y="92.3">PG</text>
<text x="245" y="94.8">20K</text>
<text x="246.2" y="92.3">R5</text>
<text x="259.1" y="92.3">R6</text>
<text x="259.1" y="94.8">150K</text>
<text x="265.9" y="91.3">GND</text>
<text x="69.8" y="98.6">600R</text>
<text x="71.1" y="96.1">FB2</text>
<text x="101.2" y="98.7">+1.8V</text>
<text x="107.5" y="98.7">+3.3V</text>
<text x="127.5" y="97.4">USB_DM</text>
<text x="127.5" y="99.9">USB_DP</text>
<text x="150.7" y="97.4">X1D19</text>
<text x="150.7" y="99.9">X1D18</text>
<text x="171" y="101.2">+0.9V</text>
<text x="226.9" y="96" transform="rotate(-90 226.9 96)">GND</text>
<text x="227.4" y="99.2">TPS62A0569PDRLR</text>
<text x="71.3" y="107.5">1uF</text>
<text x="72.2" y="105">C4</text>
<text x="127.5" y="102.5">USB_VDD33A</text>
<text x="127.5" y="105">USB_VDD18A</text>
<text x="127.5" y="107.5">X1D13</text>
<text x="150.7" y="102.5">X1D17</text>
<text x="150.7" y="107.5">X1D16</text>
<text x="153.1" y="105">VDD</text>
<text x="224" y="107.8">GND</text>
<text x="249.4" y="102.7">GND</text>
<text x="75.4" y="112.9">GND</text>
<text x="129.5" y="112.4">XU316-1024-QF60A-C32</text>
<text x="214.5" y="123">U4</text>
<text x="271.4" y="125.3">+3.3V</text>
<text x="91.3" y="131.7">R24</text>
<text x="94.9" y="126.6">VDDIO</text>
<text x="119" y="126.6">VDDIO</text>
<text x="184.1" y="129.1">+5V(IO)</text>
<text x="215.1" y="129.1">ADJ2</text>
<text x="215.1" y="131.7">MODE/DATA</text>
<text x="245.6" y="129.1">SW2</text>
<text x="245.8" y="131.7">EN2</text>
<text x="247.1" y="126.6">EP</text>
<text x="255.8" y="126.8">GND</text>
<text x="258.8" y="130.4">2.2uH</text>
<text x="260.4" y="127.4">L3</text>
<text x="276.9" y="131.7">C26</text>
<text x="90.7" y="134.2">4.7K</text>
<text x="114.8" y="135.5">~{CS}</text>
<text x="122.8" y="136.4" transform="rotate(-90 122.8 136.4)">VCC</text>
<text x="143.2" y="135.5">VDDIO</text>
<text x="190.5" y="135.5">C24</text>
<text x="215.1" y="134.2">VIN</text>
<text x="215.1" y="136.8">FB1</text>
<text x="245.6" y="134.2">GND</text>
<text x="245.8" y="136.8">EN1</text>
<text x="260.4" y="137.5">L2</text>
<text x="265" y="134.2">+1.8V</text>
<text x="276.9" y="134.2">22u</text>
<text x="114.8" y="138">CLK</text>
<text x="114.8" y="140.6">DI(IO0)</text>
<text x="114.8" y="143.1">DO(IO1)</text>
<text x="130.8" y="141.8">U8</text>
<text x="148.6" y="141.8">C38</text>
<text x="190.5" y="138">10u</text>
<text x="194.2" y="141.8">R7</text>
<text x="205.7" y="141.8">R8</text>
<text x="215.1" y="139.3">DEF_1</text>
<text x="225" y="143.4">TPS62402DRCR</text>
<text x="245.6" y="139.3">SW1</text>
<text x="258.8" y="140.6">2.2uH</text>
<text x="270.5" y="141.8">C25</text>
<text x="272.3" y="139.5">GND</text>
<text x="114.8" y="145.6">IO2</text>
<text x="114.8" y="148.2">IO3</text>
<text x="130.8" y="144.4">W25Q32JVSS</text>
<text x="148.6" y="144.4">100N</text>
<text x="185.9" y="144.6">GND</text>
<text x="192.9" y="144.4">10K</text>
<text x="205.7" y="144.4">10K</text>
<text x="270.5" y="144.4">22u</text>
<text x="122.8" y="151.9" transform="rotate(-90 122.8 151.9)">GND</text>
<text x="144" y="151">GND</text>
<text x="207.9" y="152">+1.8V</text>
<text x="214.2" y="152">+3.3V</text>
<text x="229.5" y="152">VDDIO</text>
<text x="265.9" y="151">GND</text>
<text x="119.9" y="159.9">GND</text>
<text x="222" y="160.4">R10</text>
<text x="222" y="164.2">0</text>
</g>
<g font-size="1.8" fill="#0f0f0f">
<text x="102.9" y="27.6">QSPI_D1</text>
<text x="114.3" y="27.6">X0D05</text>
<text x="102.9" y="32.7">QSPI_CSN</text>
<text x="102.9" y="30.1">QSPI_D3</text>
<text x="114.3" y="30.1">X0D07</text>
<text x="114.3" y="32.7">X0D01</text>
<text x="102.9" y="37.8">QSPI_CLK</text>
<text x="114.3" y="40.3">X0D00</text>
<text x="114.3" y="37.8">X0D10</text>
<text x="163.8" y="40.3">X0D04</text>
<text x="163.8" y="37.8">X0D06</text>
<text x="172.7" y="37.8">QSPI_D2</text>
<text x="172.7" y="40.3">QSPI_D0</text>
<text x="107.6" y="42.8">VDDIO X0D11</text>
<text x="114.3" y="47.9">X1D00</text>
<text x="163.8" y="42.8">X0D33</text>
<text x="163.8" y="47.9">X0D32</text>
<text x="114.3" y="53">X1D09</text>
<text x="114.3" y="50.5">X1D01</text>
<text x="163.8" y="53">X0D30</text>
<text x="163.8" y="50.5">X0D31</text>
<text x="114.3" y="58.1">X1D10</text>
<text x="163.8" y="55.5">X1D34</text>
<text x="71.1" y="64.4">XOUT</text>
<text x="87.6" y="64.4">XIN</text>
<text x="114.3" y="63.2">XOUT</text>
<text x="114.3" y="60.6">X1D11</text>
<text x="114.3" y="65.7">XIN</text>
<text x="163.8" y="63.2">X0D41</text>
<text x="163.8" y="60.6">X0D43</text>
<text x="27.9" y="68.2">CORE_ADJ</text>
<text x="114.3" y="70.8">TDI</text>
<text x="163.8" y="70.8">X0D39</text>
<text x="163.8" y="68.2">X0D42</text>
<text x="26.7" y="77.1">TCK</text>
<text x="26.7" y="74.6">TMS</text>
<text x="114.3" y="75.9">TDO</text>
<text x="163.8" y="75.9">X0D38</text>
<text x="163.8" y="73.3">X0D40</text>
<text x="26.7" y="79.7">TDO</text>
<text x="26.7" y="82.2">TDI</text>
<text x="114.3" y="80.9">PLL_AVDD 22</text>
<text x="114.3" y="83.5">TMS</text>
<text x="114.3" y="78.4">RST_N</text>
<text x="163.8" y="80.9">X0D36</text>
<text x="163.8" y="78.4">X0D37</text>
<text x="26.7" y="84.7">RST_N</text>
<text x="114.3" y="86">TCK</text>
<text x="163.8" y="86">X0D35</text>
<text x="163.8" y="88.6">X0D29</text>
<text x="26.7" y="93.6">USB_D+</text>
<text x="26.7" y="91.1">USB_D-</text>
<text x="163.8" y="91.1">X1D22</text>
<text x="26.7" y="100">X0D00</text>
<text x="80" y="101.3">PLL_AVDD</text>
<text x="114.3" y="98.7">USB_D+</text>
<text x="114.3" y="96.2">USB_D-</text>
<text x="163.8" y="98.7">X1D18</text>
<text x="163.8" y="101.3">X1D17</text>
<text x="163.8" y="96.2">X1D19</text>
<text x="264.2" y="98.7">CORE_ADJ</text>
<text x="26.7" y="105.1">X0D04</text>
<text x="26.7" y="102.5">X0D01</text>
<text x="26.7" y="107.6">X0D05</text>
<text x="114.3" y="106.3">X1D13</text>
<text x="163.8" y="106.3">X1D16</text>
<text x="26.7" y="110.1">X0D06</text>
<text x="26.7" y="112.7">X0D07</text>
<text x="26.7" y="117.8">X0D11</text>
<text x="26.7" y="115.2">X0D10</text>
<text x="26.7" y="122.8">X0D30</text>
<text x="26.7" y="120.3">X0D29</text>
<text x="26.7" y="125.4">X0D31</text>
<text x="26.7" y="130.5">X0D33</text>
<text x="26.7" y="127.9">X0D32</text>
<text x="26.7" y="133">X0D35</text>
<text x="26.7" y="135.5">X0D36</text>
<text x="100.3" y="136.8">QSPI_CLK</text>
<text x="100.3" y="134.3">QSPI_CSN</text>
<text x="26.7" y="143.2">X0D39</text>
<text x="26.7" y="138.1">X0D37</text>
<text x="26.7" y="140.6">X0D38</text>
<text x="100.3" y="141.9">QSPI_D1</text>
<text x="100.3" y="139.4">QSPI_D0</text>
<text x="26.7" y="145.7">X0D40</text>
<text x="26.7" y="148.2">X0D41</text>
<text x="100.3" y="144.4">QSPI_D2</text>
<text x="100.3" y="147">QSPI_D3</text>
<text x="26.7" y="150.8">X0D42</text>
<text x="26.7" y="153.3">X0D43</text>
<text x="26.7" y="159.7">X1D00</text>
<text x="26.7" y="162.2">X1D01</text>
<text x="26.7" y="164.8">X1D09</text>
<text x="26.7" y="167.3">X1D10</text>
<text x="26.7" y="169.8">X1D11</text>
<text x="26.7" y="172.4">X1D13</text>
<text x="26.7" y="180">X1D18</text>
<text x="26.7" y="174.9">X1D16</text>
<text x="26.7" y="177.5">X1D17</text>
<text x="26.7" y="185.1">X1D22</text>
<text x="26.7" y="182.5">X1D19</text>
<text x="26.7" y="187.6">X1D34</text>
</g>
<g font-size="1.8" fill="#a90000">
<text x="125" y="27.7">1</text>
<text x="142" y="25.4" transform="rotate(-90 142 25.4)">65</text>
<text x="157.4" y="27.7">64</text>
<text x="125" y="30.2">2</text>
<text x="125" y="32.8">3</text>
<text x="125" y="35.3">4</text>
<text x="157.4" y="30.2">63</text>
<text x="157.4" y="32.8">62</text>
<text x="157.4" y="35.3">61</text>
<text x="125" y="37.8">5</text>
<text x="125" y="40.4">6</text>
<text x="157.4" y="37.8">60</text>
<text x="157.4" y="40.4">59</text>
<text x="125" y="42.9">7</text>
<text x="125" y="45.5">8</text>
<text x="157.4" y="42.9">58</text>
<text x="157.4" y="45.5">57</text>
<text x="124.4" y="50.5">10</text>
<text x="124.4" y="53.1">11</text>
<text x="125" y="48">9</text>
<text x="157.4" y="48">56</text>
<text x="157.4" y="50.5">55</text>
<text x="157.4" y="53.1">54</text>
<text x="124.4" y="55.6">12</text>
<text x="124.4" y="58.2">13</text>
<text x="157.4" y="55.6">53</text>
<text x="157.4" y="58.2">52</text>
<text x="124.4" y="60.7">14</text>
<text x="124.4" y="63.2">15</text>
<text x="124.4" y="65.8">16</text>
<text x="157.4" y="60.7">51</text>
<text x="157.4" y="63.2">50</text>
<text x="157.4" y="65.8">49</text>
<text x="124.4" y="68.3">17</text>
<text x="124.4" y="70.9">18</text>
<text x="157.4" y="68.3">48</text>
<text x="157.4" y="70.9">47</text>
<text x="124.4" y="73.4">19</text>
<text x="124.4" y="75.9">20</text>
<text x="157.4" y="73.4">46</text>
<text x="157.4" y="75.9">45</text>
<text x="212.7" y="73.4">3</text>
<text x="238.1" y="73.4">4</text>
<text x="124.4" y="78.5">21</text>
<text x="124.4" y="83.6">23</text>
<text x="124.4" y="81">22</text>
<text x="157.4" y="78.5">44</text>
<text x="157.4" y="81">43</text>
<text x="157.4" y="83.6">42</text>
<text x="212.7" y="83.6">5</text>
<text x="124.4" y="86.1">24</text>
<text x="124.4" y="88.6">25</text>
<text x="157.4" y="86.1">41</text>
<text x="157.4" y="88.6">40</text>
<text x="238.1" y="86.1">1</text>
<text x="124.4" y="91.2">26</text>
<text x="124.4" y="93.7">27</text>
<text x="157.4" y="91.2">39</text>
<text x="157.4" y="93.7">38</text>
<text x="238.1" y="91.2">6</text>
<text x="124.4" y="96.3">28</text>
<text x="124.4" y="98.8">29</text>
<text x="124.4" y="101.3">30</text>
<text x="157.4" y="96.3">37</text>
<text x="157.4" y="98.8">36</text>
<text x="157.4" y="101.3">35</text>
<text x="225.8" y="99.8" transform="rotate(-90 225.8 99.8)">2</text>
<text x="124.4" y="103.9">31</text>
<text x="124.4" y="106.4">32</text>
<text x="157.4" y="103.9">34</text>
<text x="157.4" y="106.4">33</text>
<text x="250.1" y="125.5">11</text>
<text x="121.7" y="131.5" transform="rotate(-90 121.7 131.5)">8</text>
<text x="212.7" y="128">1</text>
<text x="212.7" y="130.6">2</text>
<text x="250.1" y="128">10</text>
<text x="250.8" y="130.6">9</text>
<text x="112.3" y="134.4">1</text>
<text x="112.3" y="136.9">6</text>
<text x="212.7" y="133.1">3</text>
<text x="212.7" y="135.6">4</text>
<text x="250.8" y="133.1">8</text>
<text x="250.8" y="135.6">7</text>
<text x="112.3" y="139.4">5</text>
<text x="112.3" y="142">2</text>
<text x="212.7" y="138.2">5</text>
<text x="250.8" y="138.2">6</text>
<text x="112.3" y="144.5">3</text>
<text x="112.3" y="147.1">7</text>
<text x="121.7" y="154.4" transform="rotate(-90 121.7 154.4)">4</text>
</g>
<g font-size="1.8" fill="#725600">
<text x="15.7" y="32.6">+5V(CORE)</text>
<text x="18.8" y="37.7">+5V(IO)</text>
<text x="20.6" y="47.9">+1.8V</text>
<text x="20.6" y="42.8">+0.9V</text>
<text x="20.6" y="52.9">+3.3V</text>
<text x="20.7" y="58">VDDIO</text>
<text x="22.4" y="61.8">GND</text>
<text x="17" y="69.4">CORE_ADJ</text>
<text x="21.4" y="75.8">TMS</text>
<text x="21.4" y="80.9">TDO</text>
<text x="21.5" y="78.3">TCK</text>
<text x="22.2" y="83.4">TDI</text>
<text x="19.3" y="86">RST_N</text>
<text x="17.4" y="92.3">USB_D-</text>
<text x="17.4" y="94.8">USB_D+</text>
<text x="18.9" y="101.2">X0D00</text>
<text x="18.9" y="103.7">X0D01</text>
<text x="18.9" y="106.3">X0D04</text>
<text x="18.9" y="111.4">X0D06</text>
<text x="18.9" y="108.8">X0D05</text>
<text x="18.9" y="113.9">X0D07</text>
<text x="18.9" y="119">X0D11</text>
<text x="18.9" y="116.4">X0D10</text>
<text x="18.9" y="124.1">X0D30</text>
<text x="18.9" y="121.5">X0D29</text>
<text x="18.9" y="129.1">X0D32</text>
<text x="18.9" y="131.7">X0D33</text>
<text x="18.9" y="126.6">X0D31</text>
<text x="18.9" y="136.8">X0D36</text>
<text x="18.9" y="134.2">X0D35</text>
<text x="18.9" y="141.8">X0D38</text>
<text x="18.9" y="139.3">X0D37</text>
<text x="18.9" y="146.9">X0D40</text>
<text x="18.9" y="144.4">X0D39</text>
<text x="18.9" y="149.5">X0D41</text>
<text x="18.9" y="154.5">X0D43</text>
<text x="18.9" y="152">X0D42</text>
<text x="18.9" y="160.9">X1D00</text>
<text x="18.9" y="163.4">X1D01</text>
<text x="18.9" y="166">X1D09</text>
<text x="18.9" y="171">X1D11</text>
<text x="18.9" y="168.5">X1D10</text>
<text x="18.9" y="173.6">X1D13</text>
<text x="18.9" y="176.1">X1D16</text>
<text x="18.9" y="178.7">X1D17</text>
<text x="18.9" y="181.2">X1D18</text>
<text x="18.9" y="183.7">X1D19</text>
<text x="18.9" y="188.8">X1D34</text>
<text x="18.9" y="186.3">X1D22</text>
</g>
<g font-size="1.8" fill="#989898">
<text x="222" y="154">R9</text>
<text x="222" y="157.8">0</text>
</g>
<g font-size="1.1" fill="#a90000">
<text x="81" y="70.7" transform="rotate(-90 81 70.7)">4</text>
<text x="78.9" y="72.1">1</text>
<text x="82.7" y="72.1">3</text>
</g>
<text font-size="1.1" fill="#006464" x="81" y="75.1" transform="rotate(-90 81 75.1)">2</text>
</svg>
